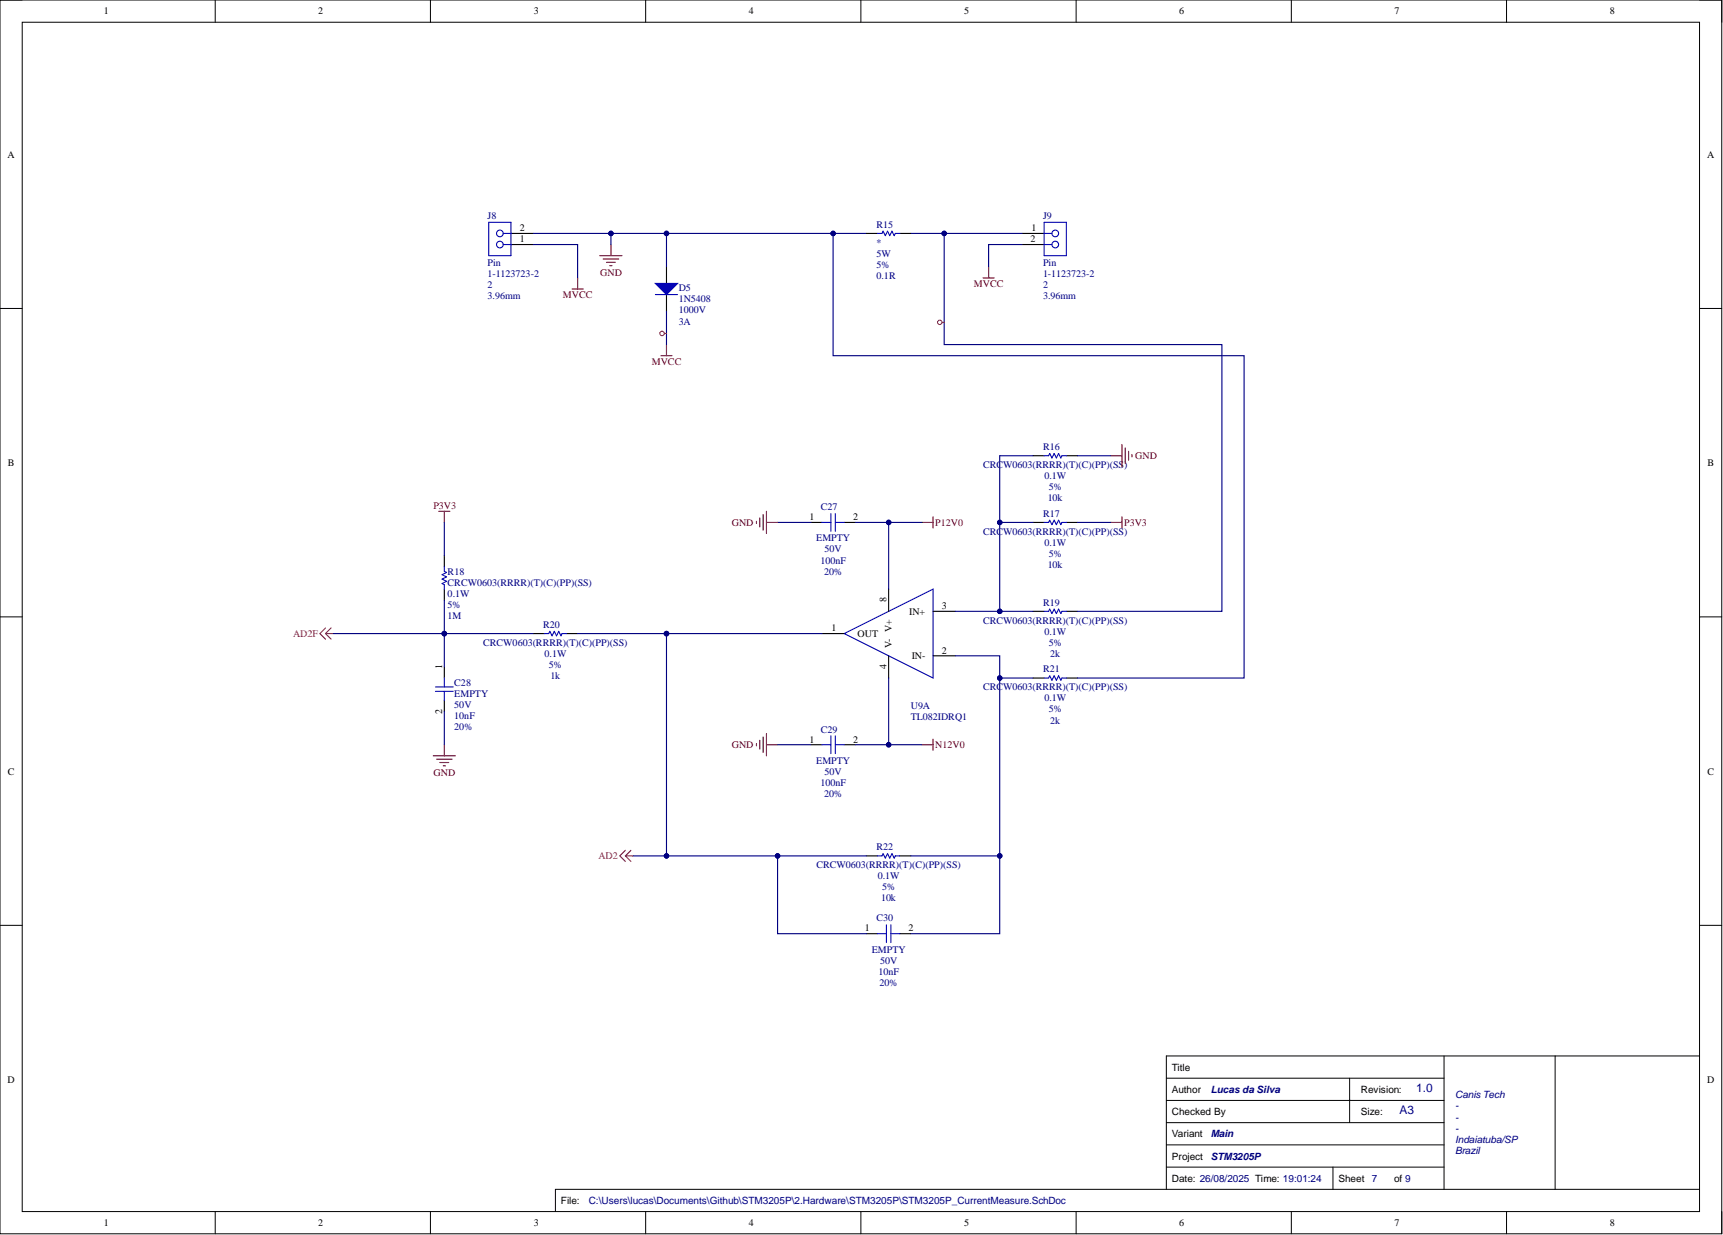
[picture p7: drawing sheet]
<svg xmlns="http://www.w3.org/2000/svg" width="393mm" height="282mm" viewBox="0 0 393 282" stroke-linecap="round" stroke-linejoin="round" font-family="sans-serif">
<g fill="none" stroke="#000" stroke-width=".23">
<path d="M0 0h393.1v281.6h-393.1zM0 0h5.1M5.1 5.1h382.9v271.4h-382.9zM49.1 0v5.1M98.3 0v5.1M147.4 0v5.1M196.5 0v5.1M245.7 0v5.1M294.8 0v5.1M343.9 0v5.1M388 0h5.1v5.1M0 70.4h5.1"/>
<path d="M388 70.4h5.1M0 140.8h5.1M388 140.8h5.1M0 211.2h5.1M388 211.2h5.1M266.3 246.1h63.4M266.3 251.2h63.4M266.3 256.2h63.4M308.1 246.1v10.1M329.7 241v30.4M355 241v30.4M388 241h-121.7v30.4"/>
<path d="M49.1 276.5v5.1M98.3 276.5v5.1M147.4 276.5v5.1M196.5 276.5v5.1M245.7 276.5v5.1M266.3 266.4h63.4M266.3 261.3h63.4M294.8 276.5v5.1M304.3 266.4v5M343.9 276.5v5.1M388 271.4h-261.2v5.1M393.1 276.5v5.1"/>
</g>
<path d="M116.7 53.3h5M116.7 55.8h5M233.3 53.3h5.1M233.3 55.8h5.1" fill="none" stroke="#000" stroke-width=".25"/>
<g fill="none" stroke="#00f" stroke-width=".25">
<path d="M111.6 50.7h5.1v7.7h-5.1zM114.9 53.3h1.8M114.9 55.8h1.8M238.4 53.3h1.7M238.4 55.8h1.7M238.4 50.7h5v7.7h-5z"/>
<circle cx="114.1" cy="53.3" r=".76"/>
<circle cx="114.1" cy="55.8" r=".76"/>
<circle cx="240.9" cy="53.3" r=".76"/>
<circle cx="240.9" cy="55.8" r=".76"/>
</g>
<path d="M136.9 58.4h5.1M137.7 59.1h3.5M138.5 59.9h2M139.5 55.8v2.6M130.6 66h2.5M131.9 63.4v2.6M139.2 60.6h.5M224.4 63.4h2.6M225.7 60.9v2.5" fill="none" stroke="#800000" stroke-width=".25"/>
<path d="M192.7 144.6l20.3-10.1v20.3z" fill="#fff"/>
<g fill="none" stroke="#00f" stroke-width=".25">
<path d="M187.7 119.2h2M189.7 117.2v4.1M190.7 117.2v4.1M190.7 119.2h2M238.4 119.2h1l.2-.5 .5 1 .6-1 .5 1 .5-1 .5 1 .2-.5h1M238.4 104h1l.2-.5 .5 1 .6-1 .5 1 .5-1 .5 1 .2-.5h1M101.4 129.4v1l.5 .3-1 .5 1 .5-1 .5 1 .5-1 .5 .5 .2v1.1M238.4 139.5h1l.2-.5 .5 1 .6-1 .5 1 .5-1 .5 1 .2-.5h1M99.4 157.8h4.1M99.4 156.8h4.1M101.4 154.8v2M101.4 157.8v2"/>
<path d="M124.3 144.6h1l.2-.5 .5 1 .5-1 .5 1 .6-1 .5 1 .2-.5h1M192.7 144.6l20.3-10.1v20.3zM238.4 154.8h1l.2-.6 .5 1.1 .6-1.1 .5 1.1 .5-1.1 .5 1.1 .2-.5h1M187.7 170h2M189.7 167.9v4.1M190.7 167.9v4.1M190.7 170h2M200.3 195.3h1l.3-.5 .5 1 .5-1 .5 1 .5-1 .5 1 .3-.5h1"/>
</g>
<g fill="none" stroke="#000" stroke-width=".25">
<path d="M185.1 119.2h2.6M192.7 119.2h2.6M235.8 119.2h2.6M235.8 104h2.6M243.4 119.2h2.6M243.4 104h2.6M101.4 126.8v2.6M101.4 134.5v2.5M202.9 134.5v5M213 139.5h5.1M235.8 139.5h2.6M243.4 139.5h2.6"/>
<path d="M101.4 152.2v2.6M101.4 159.8v2.6M121.7 144.6h2.6M129.3 144.6h2.6M187.7 144.6h5M202.9 149.7v5.1M213 149.7h5.1M235.8 154.8h2.6M243.4 154.8h2.6M185.1 170h2.6M192.7 170h2.6M197.8 195.3h2.5"/>
<path d="M205.4 195.3h2.5"/>
</g>
<g fill="none" stroke="#800000" stroke-width=".25">
<path d="M100.2 116.7h2.5M101.4 116.7v2.5M210.5 119.2h2.5M213 118v2.5M253.6 119.2h2.5M253.6 104h2.5M256.1 101.5v5.1M256.1 118v2.5M256.9 102.2v3.6M257.6 103v2M258.4 103.8v.5M98.9 172.5h5.1"/>
<path d="M99.7 173.3h3.5M100.4 174h2M101.2 174.8h.5M101.4 170v2.5M172.7 169.7v.5M173.5 169v2M174.2 168.2v3.5M175 167.4v5.1M175 170h2.5M210.5 170h2.5M213 168.7v2.5"/>
</g>
<path d="M74.3 144.6l1.3 1.3M74.3 143.3l-1.3 1.3 1.3 1.3M74.3 144.6h1.8M75.6 143.3l-1.3 1.3" fill="none" stroke="#f00" stroke-width=".25"/>
<path d="M101.4 119.2v7.6M76.1 144.6h25.3" fill="none" stroke="#000080" stroke-width=".25"/>
<circle cx="101.4" cy="144.6" r=".51" fill="#000080"/>
<circle cx="101.4" cy="144.6" r=".51" fill="none" stroke="#000080" stroke-width=".23"/>
<path d="M101.4 144.6h20.3" fill="none" stroke="#000080" stroke-width=".25"/>
<circle cx="101.4" cy="144.6" r=".51" fill="#000080"/>
<circle cx="101.4" cy="144.6" r=".51" fill="none" stroke="#000080" stroke-width=".23"/>
<path d="M121.7 55.8h10.2v7.6M121.7 53.3h76.1" fill="none" stroke="#000080" stroke-width=".25"/>
<circle cx="190.2" cy="53.3" r=".51" fill="#000080"/>
<circle cx="190.2" cy="53.3" r=".51" fill="none" stroke="#000080" stroke-width=".23"/>
<circle cx="152.2" cy="53.3" r=".51" fill="#000080"/>
<circle cx="152.2" cy="53.3" r=".51" fill="none" stroke="#000080" stroke-width=".23"/>
<circle cx="139.5" cy="53.3" r=".51" fill="#000080"/>
<circle cx="139.5" cy="53.3" r=".51" fill="none" stroke="#000080" stroke-width=".23"/>
<path d="M131.9 144.6h20.3" fill="none" stroke="#000080" stroke-width=".25"/>
<circle cx="152.2" cy="144.6" r=".51" fill="#000080"/>
<circle cx="152.2" cy="144.6" r=".51" fill="none" stroke="#000080" stroke-width=".23"/>
<path d="M152.2 144.6v50.7h45.6" fill="none" stroke="#000080" stroke-width=".25"/>
<circle cx="177.5" cy="195.3" r=".51" fill="#000080"/>
<circle cx="177.5" cy="195.3" r=".51" fill="none" stroke="#000080" stroke-width=".23"/>
<circle cx="152.2" cy="195.3" r=".51" fill="#000080"/>
<circle cx="152.2" cy="195.3" r=".51" fill="none" stroke="#000080" stroke-width=".23"/>
<circle cx="152.2" cy="144.6" r=".51" fill="#000080"/>
<circle cx="152.2" cy="144.6" r=".51" fill="none" stroke="#000080" stroke-width=".23"/>
<path d="M177.5 119.2h7.6M202.9 154.8v15.2h-7.6M177.5 170h7.6" fill="none" stroke="#000080" stroke-width=".25"/>
<circle cx="202.9" cy="170" r=".51" fill="#000080"/>
<circle cx="202.9" cy="170" r=".51" fill="none" stroke="#000080" stroke-width=".23"/>
<path d="M195.3 119.2h7.6v15.3" fill="none" stroke="#000080" stroke-width=".25"/>
<circle cx="202.9" cy="119.2" r=".51" fill="#000080"/>
<circle cx="202.9" cy="119.2" r=".51" fill="none" stroke="#000080" stroke-width=".23"/>
<path d="M202.9 170h7.6" fill="none" stroke="#000080" stroke-width=".25"/>
<circle cx="202.9" cy="170" r=".51" fill="#000080"/>
<circle cx="202.9" cy="170" r=".51" fill="none" stroke="#000080" stroke-width=".23"/>
<path d="M202.9 119.2h7.6" fill="none" stroke="#000080" stroke-width=".25"/>
<circle cx="202.9" cy="119.2" r=".51" fill="#000080"/>
<circle cx="202.9" cy="119.2" r=".51" fill="none" stroke="#000080" stroke-width=".23"/>
<path d="M228.2 154.8v40.5h-20.3" fill="none" stroke="#000080" stroke-width=".25"/>
<circle cx="228.2" cy="154.8" r=".51" fill="#000080"/>
<circle cx="228.2" cy="154.8" r=".51" fill="none" stroke="#000080" stroke-width=".23"/>
<circle cx="228.2" cy="195.3" r=".51" fill="#000080"/>
<circle cx="228.2" cy="195.3" r=".51" fill="none" stroke="#000080" stroke-width=".23"/>
<path d="M228.2 104v35.5h-10.1" fill="none" stroke="#000080" stroke-width=".25"/>
<circle cx="228.2" cy="139.5" r=".51" fill="#000080"/>
<circle cx="228.2" cy="139.5" r=".51" fill="none" stroke="#000080" stroke-width=".23"/>
<circle cx="228.2" cy="119.2" r=".51" fill="#000080"/>
<circle cx="228.2" cy="119.2" r=".51" fill="none" stroke="#000080" stroke-width=".23"/>
<path d="M207.9 53.3h25.4" fill="none" stroke="#000080" stroke-width=".25"/>
<circle cx="215.6" cy="53.3" r=".51" fill="#000080"/>
<circle cx="215.6" cy="53.3" r=".51" fill="none" stroke="#000080" stroke-width=".23"/>
<path d="M218.1 149.7h10.1v5.1h7.6" fill="none" stroke="#000080" stroke-width=".25"/>
<circle cx="228.2" cy="154.8" r=".51" fill="#000080"/>
<circle cx="228.2" cy="154.8" r=".51" fill="none" stroke="#000080" stroke-width=".23"/>
<path d="M233.3 55.8h-7.6v5.1M228.2 139.5h7.6" fill="none" stroke="#000080" stroke-width=".25"/>
<circle cx="228.2" cy="139.5" r=".51" fill="#000080"/>
<circle cx="228.2" cy="139.5" r=".51" fill="none" stroke="#000080" stroke-width=".23"/>
<path d="M228.2 119.2h7.6" fill="none" stroke="#000080" stroke-width=".25"/>
<circle cx="228.2" cy="119.2" r=".51" fill="#000080"/>
<circle cx="228.2" cy="119.2" r=".51" fill="none" stroke="#000080" stroke-width=".23"/>
<path d="M228.2 104h7.6M246 104h7.6M246 119.2h7.6M101.4 137v15.2M101.4 162.4v7.6" fill="none" stroke="#000080" stroke-width=".25"/>
<circle cx="101.4" cy="144.6" r=".51" fill="#000080"/>
<circle cx="101.4" cy="144.6" r=".51" fill="none" stroke="#000080" stroke-width=".23"/>
<path d="M139.5 53.3v2.5" fill="none" stroke="#000080" stroke-width=".25"/>
<circle cx="139.5" cy="53.3" r=".51" fill="#000080"/>
<circle cx="139.5" cy="53.3" r=".51" fill="none" stroke="#000080" stroke-width=".23"/>
<path d="M172.7 119v.5M173.5 118.2v2.1M174.2 117.5v3.5M175 116.7v5.1M175 119.2h2.5" fill="none" stroke="#800000" stroke-width=".25"/>
<path d="M197.8 213.1h2.5M205.4 213.1h2.5" fill="none" stroke="#000" stroke-width=".25"/>
<path d="M200.3 213.1h2.1M202.4 211.1v4M203.4 211.1v4M203.4 213.1h2" fill="none" stroke="#00f" stroke-width=".25"/>
<path d="M228.2 195.3v17.8h-20.3" fill="none" stroke="#000080" stroke-width=".25"/>
<circle cx="228.2" cy="195.3" r=".51" fill="#000080"/>
<circle cx="228.2" cy="195.3" r=".51" fill="none" stroke="#000080" stroke-width=".23"/>
<path d="M177.5 195.3v17.8h20.3" fill="none" stroke="#000080" stroke-width=".25"/>
<circle cx="177.5" cy="195.3" r=".51" fill="#000080"/>
<circle cx="177.5" cy="195.3" r=".51" fill="none" stroke="#000080" stroke-width=".23"/>
<path d="M152.2 144.6h35.5" fill="none" stroke="#000080" stroke-width=".25"/>
<circle cx="152.2" cy="144.6" r=".51" fill="#000080"/>
<circle cx="152.2" cy="144.6" r=".51" fill="none" stroke="#000080" stroke-width=".23"/>
<path d="M215.6 53.3v25.3h63.3v60.9h-32.9" fill="none" stroke="#000080" stroke-width=".25"/>
<circle cx="215.6" cy="53.3" r=".51" fill="#000080"/>
<circle cx="215.6" cy="53.3" r=".51" fill="none" stroke="#000080" stroke-width=".23"/>
<path d="M190.2 53.3v27.9h93.8v73.6h-38" fill="none" stroke="#000080" stroke-width=".25"/>
<circle cx="190.2" cy="53.3" r=".51" fill="#000080"/>
<circle cx="190.2" cy="53.3" r=".51" fill="none" stroke="#000080" stroke-width=".23"/>
<path d="M142.8 195.3l1.2 1.3M142.8 194.1l-1.3 1.2 1.3 1.3M142.8 195.3h1.7M144 194.1l-1.2 1.2" fill="none" stroke="#f00" stroke-width=".25"/>
<path d="M144.5 195.3h7.7" fill="none" stroke="#000080" stroke-width=".25"/>
<circle cx="152.2" cy="195.3" r=".51" fill="#000080"/>
<circle cx="152.2" cy="195.3" r=".51" fill="none" stroke="#000080" stroke-width=".23"/>
<path d="M197.8 53.3h2.5M205.4 53.3h2.5M152.2 60.9v3.8M152.2 67.2v3.8" fill="none" stroke="#000" stroke-width=".25"/>
<path d="M200.3 53.3h1l.3-.5 .5 1 .5-1 .5 1 .5-1 .5 1 .3-.5h1" fill="none" stroke="#00f" stroke-width=".25"/>
<path d="M149.6 64.7h5.1l-2.5 2.5z" fill="#00f"/>
<path d="M149.6 64.7h5.1l-2.5 2.5zM149.6 67.2h5.1" fill="none" stroke="#00f" stroke-width=".25"/>
<path d="M152.2 78.6v2.6M150.9 81.2h2.5" fill="none" stroke="#800000" stroke-width=".25"/>
<path d="M152.2 53.3v7.6M152.2 71v7.6" fill="none" stroke="#000080" stroke-width=".25"/>
<circle cx="152.2" cy="53.3" r=".51" fill="#000080"/>
<circle cx="152.2" cy="53.3" r=".51" fill="none" stroke="#000080" stroke-width=".23"/>
<g fill="none" stroke="#f00" stroke-width=".23">
<path d="M151.6 76.1h.6M215 73.6h.6"/>
<circle cx="151.1" cy="76.1" r=".51"/>
<circle cx="214.5" cy="73.6" r=".51"/>
</g>
<g font-size="2.7" fill="#000080">
<text x="323.3" y="249.3">1.0</text>
<text x="319.5" y="254.4">A3</text>
</g>
<g font-size="2.3">
<text x="23.7" y="3.3">1</text>
<text x="72.7" y="3.3">2</text>
<text x="121.9" y="3.3">3</text>
<text x="170.9" y="3.3">4</text>
<text x="220.1" y="3.3">5</text>
<text x="269.2" y="3.3">6</text>
<text x="318.3" y="3.3">7</text>
<text x="367.5" y="3.3">8</text>
<text x="1.7" y="36">A</text>
<text x="389.7" y="36">A</text>
<text x="118.7" y="52.8">2</text>
<text x="235.5" y="52.8">1</text>
<text x="118.7" y="55.3">1</text>
<text x="235.3" y="55.3">2</text>
<text x="1.8" y="106.4">B</text>
<text x="389.8" y="106.4">B</text>
<text x="184.8" y="118.7">1</text>
<text x="194.8" y="118.7">2</text>
<text x="202.4" y="137.5" transform="rotate(-90 202.4 137.5)">8</text>
<text x="207.6" y="140.3">IN+</text>
<text x="215" y="139">3</text>
<text x="189.9" y="144.1">1</text>
<text x="195.8" y="145.4">OUT</text>
<text x="203.6" y="147.9" transform="rotate(-90 203.6 147.9)">V- V+</text>
<text x="215" y="149.2">2</text>
<text x="100.9" y="152.7" transform="rotate(-90 100.9 152.7)">1</text>
<text x="202.4" y="152.8" transform="rotate(-90 202.4 152.8)">4</text>
<text x="208.2" y="150.4">IN-</text>
<text x="100.9" y="162.9" transform="rotate(-90 100.9 162.9)">2</text>
<text x="184.8" y="169.5">1</text>
<text x="194.8" y="169.5">2</text>
<text x="1.8" y="176.8">C</text>
<text x="389.8" y="176.8">C</text>
<text x="197.5" y="212.6">1</text>
<text x="207.4" y="212.6">2</text>
<text x="267.5" y="244.3">Title</text>
<text x="1.7" y="247.2">D</text>
<text x="267.5" y="249.4">Author</text>
<text x="310.6" y="249.4">Revision:</text>
<text x="389.7" y="247.2">D</text>
<text x="267.5" y="254.5">Checked By</text>
<text x="310.6" y="254.5">Size:</text>
<text x="267.5" y="259.6">Variant</text>
<text x="267.5" y="269.7">Date: 26/08/2025 Time: 19:01:24</text>
<text x="267.5" y="264.6">Project</text>
<text x="305.6" y="269.7">Sheet</text>
<text x="318.3" y="269.7">of 9</text>
<text x="128.1" y="274.8">File:</text>
<text x="23.7" y="279.8">1</text>
<text x="72.7" y="279.8">2</text>
<text x="121.9" y="279.8">3</text>
<text x="170.9" y="279.8">4</text>
<text x="220.1" y="279.8">5</text>
<text x="269.2" y="279.8">6</text>
<text x="318.3" y="279.8">7</text>
<text x="367.5" y="279.8">8</text>
</g>
<g font-size="2.3" fill="#000080">
<text x="111.3" y="50">J8</text>
<text x="200.1" y="52">R15</text>
<text x="238.1" y="50">J9</text>
<text x="200.1" y="56.1">*</text>
<text x="200.1" y="58.6">5W</text>
<text x="111.3" y="60.6">Pin</text>
<text x="111.3" y="63.2">1-1123723-2</text>
<text x="111.3" y="65.7">2</text>
<text x="200.1" y="61.1">5%</text>
<text x="200.1" y="63.7">0.1R</text>
<text x="238.1" y="60.6">Pin</text>
<text x="238.1" y="63.2">1-1123723-2</text>
<text x="238.1" y="65.7">2</text>
<text x="111.3" y="68.2">3.96mm</text>
<text x="154.9" y="69">1N5408</text>
<text x="154.9" y="71.5">1000V</text>
<text x="154.9" y="66.5">D5</text>
<text x="238.1" y="68.2">3.96mm</text>
<text x="154.9" y="74.1">3A</text>
<text x="224.4" y="106.8">CRCW0603(RRRR)(T)(C)(PP)(SS)</text>
<text x="238.1" y="102.7">R16</text>
<text x="238.4" y="109.3">0.1W</text>
<text x="239.4" y="111.9">5%</text>
<text x="187.4" y="116.4">C27</text>
<text x="238.1" y="118">R17</text>
<text x="239.2" y="114.4">10k</text>
<text x="186.3" y="123.5">EMPTY</text>
<text x="224.4" y="122">CRCW0603(RRRR)(T)(C)(PP)(SS)</text>
<text x="238.4" y="124.6">0.1W</text>
<text x="102.2" y="131.2">R18</text>
<text x="187.3" y="128.6">100nF</text>
<text x="188.1" y="131.2">20%</text>
<text x="188.2" y="126.1">50V</text>
<text x="239.2" y="129.6">10k</text>
<text x="239.4" y="127.1">5%</text>
<text x="102.2" y="133.7">CRCW0603(RRRR)(T)(C)(PP)(SS)</text>
<text x="102.2" y="136.2">0.1W</text>
<text x="102.2" y="138.8">5%</text>
<text x="102.2" y="141.3">1M</text>
<text x="124" y="143.3">R20</text>
<text x="224.4" y="142.3">CRCW0603(RRRR)(T)(C)(PP)(SS)</text>
<text x="238.1" y="138.3">R19</text>
<text x="110.3" y="147.4">CRCW0603(RRRR)(T)(C)(PP)(SS)</text>
<text x="124.3" y="149.9">0.1W</text>
<text x="238.4" y="144.9">0.1W</text>
<text x="239.4" y="147.4">5%</text>
<text x="239.8" y="149.9">2k</text>
<text x="125.3" y="152.5">5%</text>
<text x="125.7" y="155">1k</text>
<text x="238.1" y="153.5">R21</text>
<text x="103.7" y="159.1">EMPTY</text>
<text x="103.7" y="161.6">50V</text>
<text x="103.7" y="156.5">C28</text>
<text x="207.9" y="161.9">U9A</text>
<text x="224.4" y="157.5">CRCW0603(RRRR)(T)(C)(PP)(SS)</text>
<text x="238.4" y="160.1">0.1W</text>
<text x="103.7" y="164.1">10nF</text>
<text x="103.7" y="166.7">20%</text>
<text x="187.4" y="167.2">C29</text>
<text x="207.9" y="164.4">TL082IDRQ1</text>
<text x="239.4" y="162.6">5%</text>
<text x="239.8" y="165.2">2k</text>
<text x="186.3" y="174.3">EMPTY</text>
<text x="187.3" y="179.4">100nF</text>
<text x="188.2" y="176.8">50V</text>
<text x="188.1" y="181.9">20%</text>
<text x="200.1" y="194.1">R22</text>
<text x="186.4" y="198.1">CRCW0603(RRRR)(T)(C)(PP)(SS)</text>
<text x="200.4" y="200.7">0.1W</text>
<text x="201.4" y="203.2">5%</text>
<text x="201.1" y="205.7">10k</text>
<text x="200.1" y="210.3">C30</text>
<text x="199" y="217.4">EMPTY</text>
<text x="200.9" y="219.9">50V</text>
<text x="200.5" y="222.5">10nF</text>
<text x="200.8" y="225">20%</text>
<text x="332.2" y="250.7">Canis Tech</text>
<text x="332.2" y="253.2">-</text>
<text x="332.2" y="255.8">-</text>
<text x="332.2" y="258.3">-</text>
<text x="332.2" y="260.8">Indaiatuba/SP</text>
<text x="332.2" y="263.4">Brazil</text>
<text x="313.2" y="269.7">7</text>
<text x="134.4" y="274.8">C:\Users\lucas\Documents\Github\STM3205P\2.Hardware\STM3205P\STM3205P_CurrentMeasure.SchDoc</text>
</g>
<g font-size="2.3" fill="#800000">
<text x="137" y="62.9">GND</text>
<text x="222.4" y="65.5">MVCC</text>
<text x="128.5" y="68">MVCC</text>
<text x="148.8" y="83.2">MVCC</text>
<text x="259.2" y="104.8">GND</text>
<text x="98.9" y="116.2">P3V3</text>
<text x="167.1" y="120">GND</text>
<text x="213.5" y="120">P12V0</text>
<text x="256.6" y="120">P3V3</text>
<text x="167.1" y="170.7">GND</text>
<text x="213.5" y="170.7">N12V0</text>
<text x="99" y="177.1">GND</text>
</g>
<g font-size="2.3" fill="#f00">
<text x="66.9" y="145.4">AD2F</text>
<text x="136.6" y="196.1">AD2</text>
</g>
<g font-size="2.3" fill="#007">
<text x="276.4" y="249.4">Lucas da Silva</text>
<text x="276.4" y="259.6">Main</text>
<text x="276.4" y="264.6">STM3205P</text>
</g>
</svg>
